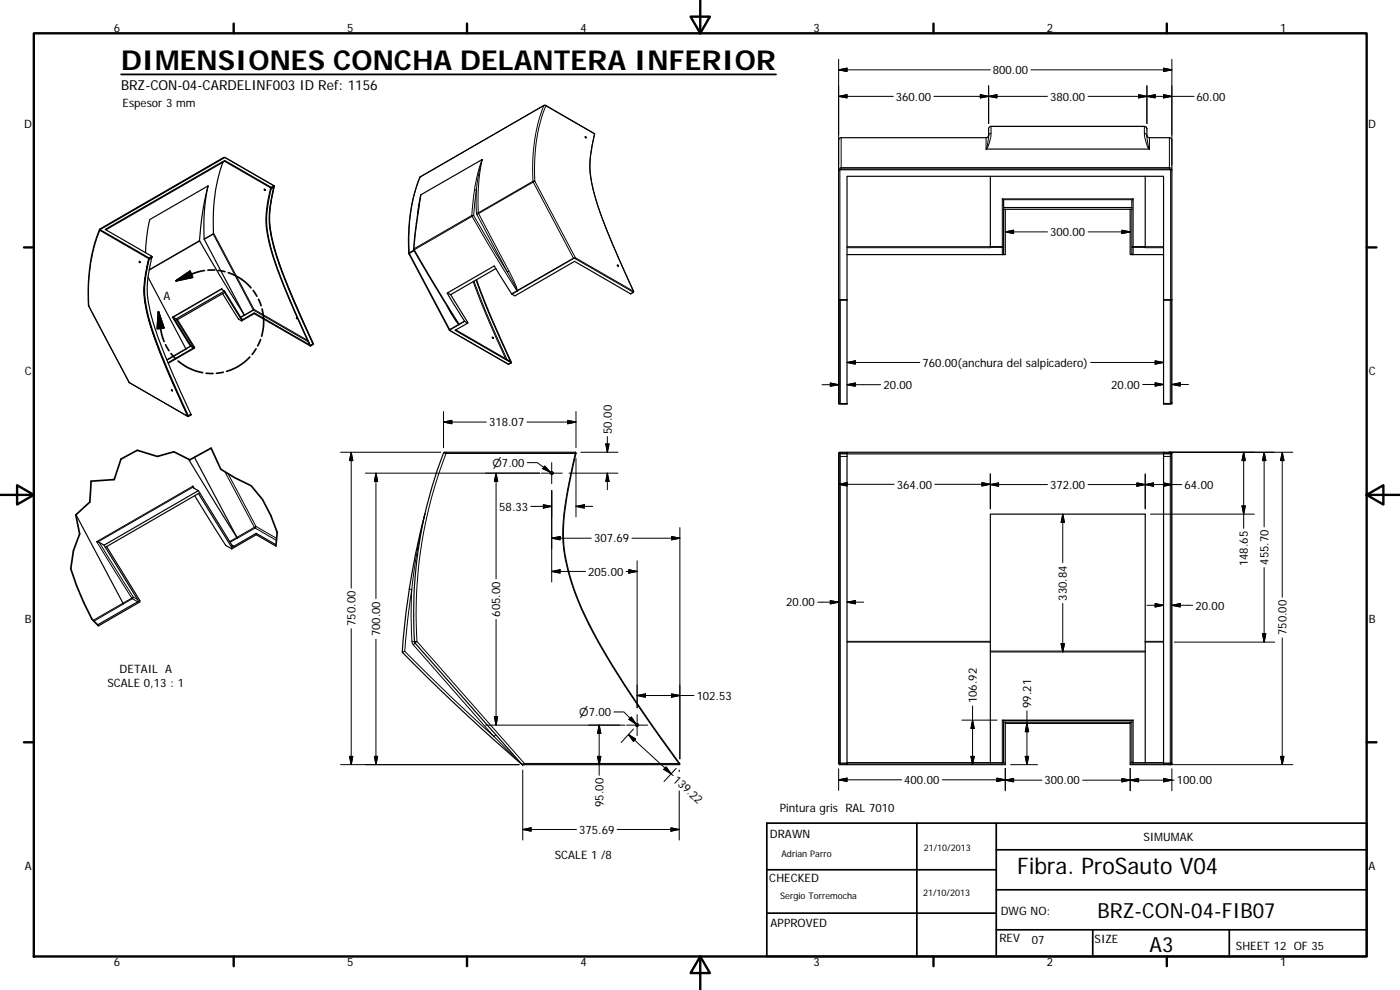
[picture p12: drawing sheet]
<svg xmlns="http://www.w3.org/2000/svg" width="420mm" height="297mm" viewBox="0 0 420 297" stroke-linecap="round" stroke-linejoin="round" font-family="sans-serif">
<g fill="none" stroke="#000" stroke-width=".36">
<path d="M62.5 55.8a81.9 81.9 0 0 0-2.6 16.5l6.6 11.2 6.8 11M62.5 55.8a57.9 57.9 0 0 0-1.2 16l12 22.7M62.5 55.8l-17.6 10.1-.9 5.5-.3 4.4M66.9 48.7a58.2 58.2 0 0 0-2.9 21.6M67.4 48.2v.2M67.4 47.3l-37.3 21.6M79.5 56.8l.1 .2M81.4 56.4l-14-8.2-35.8 20.6 14 8.2M81.4 56.4v.1M81.4 56.5l-.5 2.4a29.1 29.1 0 0 0 .9 17.2l3.6 10 7.8 17.7-16.9-9.7M144.7 47.9l-18.5 10.6M175.6 41.1l.1 .3"/>
<path d="M252.2 50.9h99M295.9 44.7h49.1M296.7 40.6l-.2 .5-.6 .2h-43.5a1.35 1.35 0 0 0-.7 1.8v46.7M297.2 52.9v21.4M300.8 59.7l.4 .6v15.7l-.4 .4M340.1 59.7l-.4 .6v15.7l.4 .4M343.7 52.9v21.4M344.2 40.6l.6 .7h6.2a1.37 1.37 0 0 1 .7 1.8v46.7M344.2 40.8v-.9a1.6 1.6 0 0 0-.6-1.9l-46.3-.1a.93 .93 0 0 0-.6 1.3v1.6M31.8 69l35.6-20.6 13.7 7.9-.5 2.9a29.6 29.6 0 0 0 1.1 17.1 163.2 163.2 0 0 0 8.1 20.3l2.9 6.8-16.4-9.5-3.5 2M41.9 78.4l.2 .3M45.6 77v.1"/>
<path d="M45.6 77.1l-.5 2.1a30.4 30.4 0 0 0 1.2 18.7l4 10.7 7.1 15.9-.9 .5-17.7-10.2-12.2-23a50.5 50.5 0 0 1 3.4-23.1l37.1-21.4h.5l14.7 8.4a34.8 34.8 0 0 0-1.1 13.3 81.6 81.6 0 0 0 6.6 20.2l6.2 13.9v.3l-.8 .4M125.8 61.5l-1.4 9.4-.2 4 12.1 20.3M141.6 64.6l.1 .1M141.7 64.7v.2M142.1 64.7h-.4M185.3 79.6l.1 .3M254.2 76.4h47.5v-13.6h37.5v13.6h.9M301.2 62.3h38.5M340.1 76.4h9.1M44.4 83.2l11.5 21.6M51.7 95.2l1.1 .5M52.8 95.7l5.2 8.4v.3"/>
<path d="M66.5 86.6l.1 .2 .8 .5M66.8 88.1l4.8 7.6 .9 .6M67.4 87.3l5.4 8.6M67.4 87.3l-14.6 8.4M72.5 96.1v.2M72.8 95.9l-.3 .2-5.1-8.3-14.2 8.1 5.2 8.3M73.3 94.5h.1M76.3 94.1l-3.8 2.2M76.3 93.9v.2M89.1 95.3l.2 .2M134.3 87.9l.9 .5M140.4 96.9l-1-.5-5.2-8.5 14.1-8.1 5.3 8.4 .9 .6 17.9-10.4 16.8 9.8 1-.6a231.2 231.2 0 0 1-11.9-29.7 28.7 28.7 0 0 1-.1-16.5l.2-1.3-14.9-8.6-37.4 21.6a50.6 50.6 0 0 0-3.4 23.1l12.2 22.9 17.6 10.2 1-.5"/>
<path d="M142.9 84a310.4 310.4 0 0 0 10.1 24.4l-16.2-9.4M143 83.9l4.5 11.4 6 13.5-16.9-9.7 3.8-2.2M148.8 80.6l-13.6 7.8 5.2 8.5M251.7 89.8v31.1l.4 .3h2.1v-31.1M251.7 89.8l.3 .3h2.2M254.2 90.1v-37.2h95v37.2M351.7 89.8v31.2l-.4 .2h-2.1v-31.1M351.7 89.8l-.3 .3h-2.2M51.6 116.9l.1 .3M58 104.4l-7.6 4.4M58.4 104.2l-.4 .2M58.4 104.2v.2l-7.9 4.6"/>
<path d="M147.7 101.3l.2 .2M56.6 137.8l14.7 23.6M58.3 137.2l13 24.3M133.2 135.8h39.6a153.1 153.1 0 0 0-3.7 22.4 53.8 53.8 0 0 0 5.7 24.7 208.3 208.3 0 0 0 19.7 33l9.4 13.1 .1 .4h-47.2l-32.2-36.4a129.6 129.6 0 0 1 8.6-57.2zM254.2 135.7h97.2l.2 .2 .1 93.1M254.2 136.2h95M349.2 135.7v93.2M22.8 154.4l14.3 26.8M57.9 145.9l.2 .5 1.4 .8M58.4 148.7l9.3 14.9 1.9 1.1M59.5 147.2l10.1 16.4 .6 .3M59.5 147.2l-28.3 16.4"/>
<path d="M127.5 154.1l-.5 2.2a223.1 223.1 0 0 0-6.2 39.4M29 162.5l2.2 1.1M31.2 163.6l10.1 16.3v.7M69.6 164.3v.4M70.2 163.9l-.6 .4-10-16.2-27.6 15.9 10 16.2M71.3 161.4v.1M76.9 160v.4M82.8 163.9l-5.9-3.5-7.3 4.3M82.8 163.4l-5.9-3.4-6.7 3.9M41.3 180.6l-12 6.9M42 180.2v.4l-12.4 7.2M42 180.2l-.7 .4"/>
<path d="M120.8 195.7a529.7 529.7 0 0 0 36.1 33.7M121.5 195.4l-.7 .3M300.8 216.1l.4 .1M301.2 216.2v12.4l-.4 .3M301.2 216.2h38.5M301.7 217h37.5M339.7 216.2v12.4l.4 .3M340.1 216.1l-.4 .1M156.9 229.4h.1M251.7 229v.1M254.2 228.9v-93.2h-2.3l-.2 .4v92.9M254.2 228.9v.5"/>
<path d="M301.7 228.9h-47.5M339.2 228.9v.5h10M340.1 228.9h9.1M340.1 228.9h-.9v-12.2h-37.5v12.7h-49.7l-.3-.3M343.7 228.9v-74.6h-46.5v74.6M349.2 228.9v.5h2.2l.3-.3M351.7 229v.1"/>
<circle cx="79.5" cy="56.9" r=".21"/>
<circle cx="175.8" cy="41.1" r=".21"/>
<circle cx="41.9" cy="78.6" r=".21"/>
<circle cx="185.4" cy="79.6" r=".2"/>
<circle cx="89.1" cy="95.4" r=".2"/>
<circle cx="51.6" cy="117.1" r=".22"/>
<circle cx="147.9" cy="101.3" r=".21"/>
<circle cx="165.6" cy="142" r=".43"/>
<circle cx="191.2" cy="217.6" r=".43"/>
</g>
<g fill="none" stroke="#000" stroke-width=".3">
<path d="M251.7 17.8v31.6M351.7 17.8v31.6M163.3 31.6h.4a55.2 55.2 0 0 0-3.2 22.8M163.8 31.6l14.6 8.6M251.7 21l2.5-.6v1.1zM251.7 28.9l2.5-.5v1zM251.7 21h45.5M251.7 28.9h16.4M280.3 28.9h34.1M294.2 28.4l2.5 .5-2.5 .5zM296.7 25.7v11.4M296.7 28.9l2.5-.5v1z"/>
<path d="M326.5 28.9h31.8M341.7 28.4l2.5 .5-2.5 .5zM343.4 37.9v2.1M344.2 38.7l-.2-.6-.6-.2h-46v.9a1.65 1.65 0 0 1-.7 1.8l-.4 3-.3 1.1-.1-3.4M344.2 25.7v11.4M344.2 28.9l2.5-.5v1zM349.2 20.4l2.5 .6-2.5 .5zM349.2 28.4l2.5 .5-2.5 .5zM351.7 21h-42.3M67.1 47.3h.1M67.2 47.3h.3M67.2 47.3l-37.1 21.4"/>
<path d="M67.5 47.3h.1M67.5 47.3l14.8 8.4M81.4 56.2l.8-.4-.8 .6M82.1 56.3l-.8 .4M82.2 56l-.9 4a28.9 28.9 0 0 0 1.3 15.9l2.1 6 2.5 6.3 6.7 15M82.2 55.9l-.8 .5 .8-.4M82.2 55.9v.1M82.2 55.9h.1M82.3 55.9h-.1M82.3 55.9h.1M82.3 55.9a31.6 31.6 0 0 0 .7 20.8l1.6 4.7 3.2 7.8 6.2 13.9M82.3 55.8v.1"/>
<path d="M126 53.2l.1-.1a52.1 52.1 0 0 0-3.3 22.7M126.1 53.1l37.1-21.5a52.3 52.3 0 0 0-3.2 22.8M126.2 58.5l-1.1 8.5M144.7 47.9v.1a42 42 0 0 0-1.6 15.9h.4M144.7 47.9a36.2 36.2 0 0 0-2.3 9.1M144.7 47.9a60.5 60.5 0 0 0-1.2 16M160 54.4h.5M160 54.4l-16.5 9.5M160 54.4v.2M160 54.6l12.1 22.8-16.9 9.8M160 54.6l-16.4 9.5M160.5 54.4l12.2 22.9-.5 .2"/>
<path d="M160.5 54.4l-.5 .2M178.4 40.2h.1M178.4 40.2a31.7 31.7 0 0 0 .8 20.8l4.7 12.5 6.2 13.9M252.4 50.7l-.3 .4M252.4 50.7v-.4l-.3 .1a.42 .42 0 0 0-.3 .2 .42 .42 0 0 0 0 .5h.3v38.8h2.1M252.4 41.3v9h98.6v.4M252.4 50.7h98.6M297.4 40l-.2 1.5a6.4 6.4 0 0 1-1.2 3.2M301.1 59.9h38.7M343.4 40a1.89 1.89 0 0 1 .9 2.1l.7 2.6v-3.4M343.4 40l.2 1.5a6.6 6.6 0 0 0 1.3 3.2M351 50.7l.3 .4"/>
<path d="M351 41.3v9l.5 .2 .2 .4-.4 .2M351.3 51.1v38.8h.3M29.9 68.9v.1a55.8 55.8 0 0 0-3.2 22.8h-.1M30 68.7h.1M30.1 68.7v.2M44.7 77.4v.2zM44.7 77.6h.1M44.8 77.6v.3a31.1 31.1 0 0 0 .7 20.2l.4 1.4a270.6 270.6 0 0 0 10.6 25.2M44.8 77.5l.8-.5-.8 .5M44.8 77.5l-.1 .1M45.5 77.4l-.7 .5M45.5 76.9l-.8 .5-14.7-8.4v.1l14.6 8.4"/>
<path d="M45.6 77.1l-.8 .4M59.9 72.2l-15.1 8.7M59.9 72.3l-15.1 8.8M61.3 71.8l2.7-1.5 12 22.7M64 70.1l-2.7 1.6M64.1 69.8l12.1 23M122.8 75.8l-.1 .2M122.8 75.8l.1 .3M122.9 76.1l12.1 22.8 2.7-1.6 .1 .1M122.9 76.1l-.2 .1M124.2 74.7v.1M124.2 74.7l17.4-10.1 .8-7.6h.5l-.8 7.7 10.2 16.9"/>
<path d="M124.2 74.7l.1 .3M124.3 75.2l-1.4 .9M124.3 75l13.5 22.3-1.5-2.1M124.3 75l-1.5 .8M124.3 75l17.4-10.1 6.6 11.3 6.8 11M125.1 67l-.2 .2M125.1 67l-.9 7.7M125.8 61.5l.4-3-1 6.6M143 63.9l.1 .5M143.1 64.4l9.2 17.2M143.5 63.9l.1 .2M143.6 64.1l-.5 .3"/>
<path d="M143.6 64.1l9.1 17.2-.4 .3M172.2 77.5l-16.9 9.8M172.2 77.5l.3 .1M172.5 77.6l17.6 10.1 .1-.3M172.5 77.6l.2-.3 17.5 10.1M254.2 74h43M254.2 74.3h43M297.2 74h3.6v.2h-3.6M301.2 62.8h.5M301.7 69.6l2.5-.5v1zM301.7 69.6h12.7M326.5 69.6h12.7"/>
<path d="M336.7 69.1l2.5 .5-2.5 .5zM339.2 62.8h.5M340.1 76.4v-2.2h-.4l.4-.2v-14.3h-39.3v14.3l.4 .2h-.4v2.2M343.7 74h-3.6v.2h3.6M343.7 74.3h5.5M343.7 74h5.5M26.6 91.7l12.1 23M53.2 95.9l-.1 .1M66.5 86.8l-14.6 8.4M66.7 86.9l-.2-.3-14.8 8.6 5.4 8.7 .3-.2-5.3-8.4M67.6 87.7l-.2 .1M72.5 95.7l.3 .2"/>
<path d="M73.4 94.6l-1.1 .7M76 93l.1 .1M76 93l-3.8 2.1M76.1 93.1l16.4 9.4M76.1 93.1l-2.7 1.5M76.2 92.8l-.1 .3M76.2 92.8l-.2 .2M76.2 92.8l16.1 9.3M134.1 91.7l2.6 4.4 1.2 1.2M135 99.2h.1M135.1 99v.2M135.1 99h-.3"/>
<path d="M135.1 99.2l17.5 10.1 .8-.5M137.8 97.4l-2.7 1.6M137.9 97.3h.1M137.9 97.3l-.1 .1M139.4 96.3l-1.5 1M139.5 96.4l-1.6 .9M142 84.5l4 10.1 5.8 13.1M142.3 84.3l3.4 8.9 6.5 14.7M152.3 81.6l2.9 5.6M152.7 81.3l2.1 4.3 .4 1.6M155.1 87.2l.1 .1M155.2 87.4l-1.6 .9"/>
<path d="M155.2 87.3v.1M155.2 87.2l.1 .1M155.2 87.4l-1.7 .8M155.2 87.2h.1M155.3 87.3h-.1M190.1 87.7l-.9 .5M190.2 87.4h.1M251.7 89.8l.1 .1M252.1 90.1l-.3-.2 .1 31.2M252.2 90.1v31M349.2 89.9h2.1v.2M351.2 90.1v31"/>
<path d="M351.7 89.8l-.2 .9v30.4l.2-.2-.2 .2M38.9 114.9l17.4 10M50 107.9l7.2-4-7.1 4.2M58 104.1l-.6-.4-.2 .2 .8 .5M92.8 103.3h-.2M93.9 103.2l-.8 .4M94 103.3v.1M94 103.3l-.8 .4M94 103.1l-.1 .1M94 103.1v.2M94 103.1h.1M152.5 109.3h.2"/>
<path d="M153.1 108.1l-.2 .2M246.7 115.4h5M249.2 114.9l2.5 .5-2.5 .5zM254.2 108.8l2.5-.5v1zM254.2 115.4l2.5-.5v1zM254.2 108.8h21.8M254.2 115.4h10.1M327.3 108.8h21.9M342.9 115.4h6.3M346.7 108.3l2.5 .5-2.5 .5zM346.7 114.9l2.5 .5-2.5 .4zM351.7 115.4l2.5-.5v.9z"/>
<path d="M351.7 115.4h5M56.3 124.9h.2M56.4 124.8v.2M56.4 124.8a193.4 193.4 0 0 1-11.9-29.5 30 30 0 0 1 .2-17.7h-.1a31.3 31.3 0 0 0 .7 20.8l4.1 11 6.9 15.4M56.5 124.7l-.1 .1M57.3 124.3l-.8 .4M57.3 124.4l-.8 .6M102.2 135.7h30.1M105.4 135.7v40.8M105.4 135.7l.5 2.5h-1zM133.1 126.6l2.5-.5v1zM133.1 126.6h12.9"/>
<path d="M133.1 135.9l.8 .2a132.9 132.9 0 0 0-8.8 56.3M133.1 123.5v10.8M133.9 135.7v.4h38.7l.1-.2M158.1 126.6h14.8M158.2 138.8h3l4 2.9M163.5 139.8l1.7 1.9-2.3-1.1zM165.6 138.8v6.3M170.4 126.1l2.5 .5-2.5 .5zM172.7 135.7l.1 .3M172.8 136.1h-.1a93.1 93.1 0 0 0-3.8 26.1 71.9 71.9 0 0 0 10 29.4 356.6 356.6 0 0 0 24.8 37.4M172.9 137.5v17.6M172.9 123.5v10.8"/>
<path d="M174.3 135.7h11.2M181.8 133.2h1l-.5 2.5zM182.3 131v4.7M251.7 136.1h.2v92.8M251.8 135.9l.1 .1M251.9 121.1l-.2-.2 .4 .3M251.9 121.1h2.3M251.9 136h2.3M251.9 136v.1M252.1 135.9h2.1M252.1 135.7l-.2 .3M252.2 136.2v92.7"/>
<path d="M252.2 136.9h2M252.2 136v.2h2M254.2 121.2h-2.1M349.2 136h2.3M349.2 136.9h2M349.2 136.2h2M349.2 121.1h2.3M349.2 121.2h2.1M350.8 135.7h37.2M351.2 136v.2M351.2 136.2v92.7M351.3 135.7v.2h-2.1"/>
<path d="M351.3 135.9l.2 .1M351.3 121.2h.1M351.5 136l.2 .1M351.5 136.1v92.8l.2 .1-.2-.1M351.5 121.1l-.2 .1M351.6 135.9l-.1 .1M373.2 135.7v22.8M373.2 135.7l.5 2.5h-1zM379.4 135.7v22.4M379.4 135.7l.5 2.5h-1zM384.8 135.7l.5 2.5h-1zM384.8 135.7v43.5"/>
<path d="M57.9 146.2l-28.5 16.4M58.3 146.5l-.4-.6-28.9 16.6 7.9 12.8 2.8 4.1 .3-.2-10.2-16.5M59.9 147.9l-.3 .2M67.5 141.5l8.8 16.7M68.4 142.1l8.4 15.8M76.3 158.2l.3 .2M76.3 158.2l-5.2 3M76.6 158.4l-7.5 4.3M76.6 158.4l6.4 3.7M76.8 157.9l-.2 .5M76.8 157.9l-.5 .3M76.8 157.9l6.2 3.6"/>
<path d="M109.7 142h52.3M112.8 142v37.6M112.8 142l.5 2.4h-.9zM127.5 154.2v.3a147 147 0 0 0-4 25l-.1 5.2 .2 7.9 1.5-.2M148.9 142v31.7M148.9 142l.5 2.4h-1zM159.3 151.9h6.3M162.4 142h6.4M163.1 151.4l2.5 .5-2.5 .5zM165.6 147.2v27.4M170.8 142h14.7M172.9 151.9l2.5-.5v1z"/>
<path d="M172.9 151.9h5M182.3 142v4.9M182.3 142l.5 2.4h-1zM204 158.3v69.4M251.7 145.3l2.5-.5v1zM251.7 145.3h16.6M280.5 145.3h16.7M294.7 144.8l2.5 .5-2.5 .5zM297.2 145.4l2.5-.5v1zM297.2 142.1v10.6M314.4 145.4h-17.2M318.9 154.3v14.5"/>
<path d="M318.9 154.3l.6 2.5h-1.1zM341.2 144.9l2.5 .5-2.5 .5zM343.7 142.2v10.5M343.7 145.4l2.5-.5v1zM345.3 154.3h31.1M349.2 144.9l2.5 .5-2.5 .5zM354.7 145.4h-28.2M372.7 151.8h1l-.5 2.5zM32 164l-.4 .2M41.3 179.9l-1.3-.7-.3 .4 1.6 1M69.6 163.6l.6 .3M71.1 161.2l-2.2 1.3"/>
<path d="M122.8 176.7l.8 .2-1.3 9.2-.8 9.3 15.1 14.8 11.6 10.8M165.6 161.5l2.5-.5v1zM165.6 171.4l2.5-.5v1.1zM165.6 171.4h10.1M165.6 161.5h11.9M187.9 171.4h3.3M188.7 170.9l2.5 .6-2.5 .5zM189.6 161.5h14.4M191.2 168.3v44.1M201.5 161l2.5 .5-2.5 .5zM379.4 170.3v22.4M37.1 181.2l2.6-1.6-.2-.1-11.6 6.6"/>
<path d="M37.1 181.2l-8.9 5.2M105.4 188.7v40.7M112.8 191.8v37.6M123.6 192.6l.4 .8M124 193.4l24.2 27.6M125.1 192.4l32.3 36.7-.8 .3-8.4-8.4M125.1 192.4l-1.1 1M148.9 185.8v31.8M245.4 180.7h6.3M249.2 180.2l2.5 .5-2.5 .5zM254.2 180.7l2.5-.5v1zM254.2 180.7h5"/>
<path d="M254.2 192.4h43M254.2 192.7h43M297.2 195.6h46.5M297.2 195.3h46.5M318.4 193.1h1.1l-.6 2.5zM318.9 181v14.6M343.7 192.4h5.5M343.7 192.7h5.5M344.2 181.6h5M346.7 181.1l2.5 .5-2.5 .5zM351.7 181.6l2.5-.5v1zM351.7 181.6h6.3"/>
<path d="M352.4 192.7h30.2M378.9 190.2h1l-.5 2.5zM384.8 191.4v38M145.7 217.6h41.9M148.4 215.1h1l-.5 2.5zM179.8 217.6v15M179.8 217.6l.5 2.4h-1zM184.2 213.6h3l3.7 3.7M188 217.6h6.4M188.8 215.8l.7-.7 1.4 2.2zM190.1 218.7l-3.7 4.1M191.2 214.4v6.3"/>
<path d="M191.2 208.7l2.5-.5v1zM191.2 208.7h17.1M201.5 208.2l2.5 .5-2.5 .5zM288.7 216.1h10.5M291.9 211.8v17.6M291.9 216.1l.5 2.5h-1zM301.2 216.7h.5M308.2 213.3v16.1M308.2 217l.5 2.5h-1zM339.2 216.7h.5M102.2 229.4h53.6M104.9 226.9h1l-.5 2.5z"/>
<path d="M112.4 226.9h.9l-.5 2.5zM148.8 220.5l-.6 .5M156.6 229.4h.3M156.9 231v21.1M179.3 226.9h1l-.5 2.5zM188.6 220.4l2.2 1.3-.7 .8zM188.6 220.4l13.4 12.3M199.9 230.1l1.5 2.1-2.2-1.4zM202.9 230.5l-3.6 4M203.7 229.1l.2-.2-.1 .5M203.7 229.1h-46.3v.3M203.8 231v.5"/>
<path d="M203.8 237.3v14.8M251.7 230.7v6.5M251.7 234l2.5-.5v1zM251.7 234h18.9M251.9 228.9l-.2 .2 .2-.2 .2 .3M251.9 228.9h2.3M254.2 228.8l46.6 .1M254.2 229.2h-2.1v.2M282.8 234h18.9M291.4 226.9h1l-.5 2.5zM299.2 233.5l2.5 .5-2.5 .5zM301.2 228.6l-.4 .3v-12.8h39.3v12.8l-.4-.3"/>
<path d="M301.7 230.5v6.8M301.7 234.1l2.5-.5v1zM301.7 234.1h11M303.3 229.4h8.1M307.7 226.9h1l-.5 2.5zM324.9 234.1h27.5M336.7 233.6l2.5 .5-2.5 .5zM339.2 230.5v6.8M339.2 234.1l2.5-.5v1zM349.2 228.8l-9.1 .1M349.2 233.6l2.5 .5-2.5 .5zM349.2 228.9h2.3"/>
<path d="M349.2 229.2h2.1M350.8 229.4h37.2M351.3 229.2v.2M351.5 228.9l-.2 .3M351.7 230.7v6.6M384.3 226.9h1l-.5 2.5zM156.9 248.9l2.5-.5v1zM156.9 248.9h16.1M185.2 248.9h18.6M201.4 248.4l2.4 .5-2.4 .5z"/>
</g>
<g fill="#000">
<circle cx="144.7" cy="47.9" r=".18"/>
<circle cx="251.7" cy="120.9" r=".18"/>
<circle cx="351.7" cy="120.9" r=".18"/>
<circle cx="156.9" cy="229.4" r=".18"/>
</g>
<g fill="none" stroke="#000" stroke-width=".51">
<path d="M47.6 93.5l.8 6 .9 3M47.6 93.5l1.6 4.9-2 .2zM52.8 84.3l4.2-2.9 .8 1.8zM61.4 81.2l-3.1 .7-5.5 2.4M64.5 81h-2.1M65.5 81.1l2 .4M68.5 81.8a15 15 0 0 1 6.8 4.6M76 87.1l1.1 1.8M77.6 89.8l.8 1.9M78.6 92.7a15.4 15.4 0 0 1-.1 8.2M49.7 103.4l1 1.8M51.3 106.1l1.4 1.5"/>
<path d="M53.5 108.3a15.6 15.6 0 0 0 7.3 3.5M61.9 112l2 .1M67 111.7l-2.1 .3M75 107.1a15.1 15.1 0 0 1-7 4.3M76.8 104.6l-1.1 1.7M78.2 101.9l-.8 1.9M82.8 163.9l.4-4.2-2-5.1-2.4-4.7-3.4-4.2-4.9-2.3-4.2-2.6-2.9-6.3-6.4 3.5-4.8-2.4-5 1.3-6-1.8-4.9 2.6-2 6.2-7 .5-.3 6.2-4.3 3.9 1.2 5.7-1.9 5-.8 5.4a69.6 69.6 0 0 0 6.8 15.6l1.6 1.6M230.1 247h180.1v40h-180.1zM275.2 247v40M299 255h111.2M299 247v40M230.1 274h68.9"/>
<path d="M230.1 261h68.9M299 279h111.2M299 267h111.2M327.9 279v8M368.9 279v8"/>
</g>
<g fill="none" stroke="#000" stroke-width=".71">
<path d="M10.1 10h400.1v277h-400.1zM70.1 7.1v2.9M140.2 7.1v2.9M207.3 5h5.8l-2.9 5zM210.2 0v10M280.2 7.1v2.9M350.2 7.1v2.9M7.2 74.2h2.9M410.2 74.2h2.9M.2 148.5h9.9M5.1 145.6l5 2.9-5 2.9zM410.2 148.5l5-2.9v5.8z"/>
<path d="M410.2 148.5h9.9M7.2 222.7h2.9M410.2 222.7h2.9M70.1 287v2.9M140.2 287v2.9M210.2 287l2.9 5h-5.8zM210.2 287v10M280.2 287v2.9M350.2 287v2.9"/>
</g>
<path d="M47.6 93.5l1.6 4.9-2 .2zM52.8 84.3l4.2-2.9 .8 1.8z" fill="#000" stroke="#000" stroke-width=".51"/>
<path d="M36.3 22.3h196.6" fill="none" stroke="#000" stroke-width=".53"/>
<g fill="#000" stroke="#000" stroke-width=".3">
<path d="M251.7 21l2.5-.6v1.1zM251.7 28.9l2.5-.5v1zM294.2 28.4l2.5 .5-2.5 .5zM296.7 28.9l2.5-.5v1zM341.7 28.4l2.5 .5-2.5 .5zM344.2 28.9l2.5-.5v1zM349.2 20.4l2.5 .6-2.5 .5zM349.2 28.4l2.5 .5-2.5 .5zM301.7 69.6l2.5-.5v1zM336.7 69.1l2.5 .5-2.5 .5zM249.2 114.9l2.5 .5-2.5 .5zM254.2 108.8l2.5-.5v1z"/>
<path d="M254.2 115.4l2.5-.5v1zM346.7 108.3l2.5 .5-2.5 .5zM346.7 114.9l2.5 .5-2.5 .4zM351.7 115.4l2.5-.5v.9zM105.4 135.7l.5 2.5h-1zM133.1 126.6l2.5-.5v1zM170.4 126.1l2.5 .5-2.5 .5zM181.8 133.2h1l-.5 2.5zM373.2 135.7l.5 2.5h-1zM379.4 135.7l.5 2.5h-1zM384.8 135.7l.5 2.5h-1zM112.8 142l.5 2.4h-.9z"/>
<path d="M148.9 142l.5 2.4h-1zM163.5 139.8l1.7 1.9-2.3-1.1zM163.1 151.4l2.5 .5-2.5 .5zM172.9 151.9l2.5-.5v1zM182.3 142l.5 2.4h-1zM251.7 145.3l2.5-.5v1zM294.7 144.8l2.5 .5-2.5 .5zM297.2 145.4l2.5-.5v1zM318.9 154.3l.6 2.5h-1.1zM341.2 144.9l2.5 .5-2.5 .5zM343.7 145.4l2.5-.5v1zM349.2 144.9l2.5 .5-2.5 .5z"/>
<path d="M372.7 151.8h1l-.5 2.5zM165.6 161.5l2.5-.5v1zM165.6 171.4l2.5-.5v1.1zM188.7 170.9l2.5 .6-2.5 .5zM201.5 161l2.5 .5-2.5 .5zM249.2 180.2l2.5 .5-2.5 .5zM254.2 180.7l2.5-.5v1zM318.4 193.1h1.1l-.6 2.5zM346.7 181.1l2.5 .5-2.5 .5zM351.7 181.6l2.5-.5v1zM378.9 190.2h1l-.5 2.5zM148.4 215.1h1l-.5 2.5z"/>
<path d="M188.8 215.8l.7-.7 1.4 2.2zM191.2 208.7l2.5-.5v1zM201.5 208.2l2.5 .5-2.5 .5zM291.9 216.1l.5 2.5h-1zM308.2 217l.5 2.5h-1zM104.9 226.9h1l-.5 2.5zM112.4 226.9h.9l-.5 2.5zM179.3 226.9h1l-.5 2.5zM179.8 217.6l.5 2.4h-1zM188.6 220.4l2.2 1.3-.7 .8zM199.9 230.1l1.5 2.1-2.2-1.4zM251.7 234l2.5-.5v1z"/>
<path d="M291.4 226.9h1l-.5 2.5zM299.2 233.5l2.5 .5-2.5 .5zM301.7 234.1l2.5-.5v1zM307.7 226.9h1l-.5 2.5zM336.7 233.6l2.5 .5-2.5 .5zM339.2 234.1l2.5-.5v1zM349.2 233.6l2.5 .5-2.5 .5zM384.3 226.9h1l-.5 2.5zM156.9 248.9l2.5-.5v1zM201.4 248.4l2.4 .5-2.4 .5z"/>
</g>
<text font-size="8.2" x="36.3" y="21">DIMENSIONES CONCHA DELANTERA INFERIOR</text>
<text font-size="6.9" x="305.3" y="262.2">Fibra. ProSauto V04</text>
<g font-size="6.3">
<text x="329.4" y="275.4">BRZ-CON-04-FIB07</text>
<text x="345" y="285.6">A3</text>
</g>
<text font-size="4.1" x="36.3" y="27.1">BRZ-CON-04-CARDELINF003 ID Ref: 1156</text>
<g font-size="3.5">
<text x="34.2" y="9.6">6</text>
<text x="104.2" y="9.6">5</text>
<text x="174.2" y="9.6">4</text>
<text x="244.2" y="9.6">3</text>
<text x="314.2" y="9.6">2</text>
<text x="384.2" y="9.6">1</text>
<text x="298" y="22.2">800.00</text>
<text x="36.7" y="32">Espesor 3 mm</text>
<text x="268.9" y="30.2">360.00</text>
<text x="315.1" y="30.2">380.00</text>
<text x="359.1" y="30.2">60.00</text>
<text x="7.3" y="38.4">D</text>
<text x="410.6" y="38.4">D</text>
<text x="315.1" y="70.8">300.00</text>
<text x="49" y="90.1">A</text>
<text x="7.4" y="112.6">C</text>
<text x="276.8" y="110.1">760.00(anchura del salpicadero)</text>
<text x="410.8" y="112.6">C</text>
<text x="265.1" y="116.7">20.00</text>
<text x="333.4" y="116.6">20.00</text>
<text x="146.8" y="127.9">318.07</text>
<text x="183.6" y="130.2" transform="rotate(-90 183.6 130.2)">50.00</text>
<text x="269.1" y="146.6">364.00</text>
<text x="315.1" y="146.7">372.00</text>
<text x="355.5" y="146.7">64.00</text>
<text x="149.8" y="153.2">58.33</text>
<text x="178.3" y="162.7">307.69</text>
<text x="176.5" y="172.7">205.00</text>
<text x="374.5" y="169.9" transform="rotate(-90 374.5 169.9)">148.65</text>
<text x="380.6" y="169.5" transform="rotate(-90 380.6 169.5)">455.70</text>
<text x="150.1" y="185" transform="rotate(-90 150.1 185)">605.00</text>
<text x="235.9" y="181.9">20.00</text>
<text x="320.2" y="180.2" transform="rotate(-90 320.2 180.2)">330.84</text>
<text x="358.7" y="182.9">20.00</text>
<text x="7.4" y="186.9">B</text>
<text x="106.7" y="187.9" transform="rotate(-90 106.7 187.9)">750.00</text>
<text x="114.1" y="191" transform="rotate(-90 114.1 191)">700.00</text>
<text x="386.1" y="190.6" transform="rotate(-90 386.1 190.6)">750.00</text>
<text x="410.8" y="186.9">B</text>
<text x="35.9" y="201.8">DETAIL A</text>
<text x="32.3" y="206">SCALE 0,13 : 1</text>
<text x="209.1" y="210">102.53</text>
<text x="293.1" y="211" transform="rotate(-90 293.1 211)">106.92</text>
<text x="309.4" y="212.5" transform="rotate(-90 309.4 212.5)">99.21</text>
<text x="201.8" y="234.2" transform="rotate(43 201.8 234.2)">139.22</text>
<text x="271.4" y="235.2">400.00</text>
<text x="313.5" y="235.4">300.00</text>
<text x="353.2" y="235.3">100.00</text>
<text x="181.1" y="242.1" transform="rotate(-90 181.1 242.1)">95.00</text>
<text x="234" y="243.5">Pintura gris RAL 7010</text>
<text x="173.8" y="250.1">375.69</text>
<text x="231.1" y="251.4">DRAWN</text>
<text x="166.5" y="257.8">SCALE 1 /8</text>
<text x="343.2" y="252.3">SIMUMAK</text>
<text x="7.4" y="261.1">A</text>
<text x="410.8" y="261.1">A</text>
<text x="230.9" y="264.6">CHECKED</text>
<text x="300.3" y="274.5">DWG NO:</text>
<text x="231.3" y="278.2">APPROVED</text>
<text x="299.9" y="282.6">REV</text>
<text x="309.7" y="283.3">07</text>
<text x="328.5" y="283">SIZE</text>
<text x="370.9" y="285.1">SHEET 12 OF 35</text>
<text x="34.2" y="289.9">6</text>
<text x="104.2" y="289.9">5</text>
<text x="174.2" y="289.9">4</text>
<text x="244.2" y="289.9">3</text>
<text x="314.2" y="289.9">2</text>
<text x="384.2" y="289.9">1</text>
</g>
<g font-size="3.3">
<text x="147.8" y="140.1">⌀7.00</text>
<text x="173.8" y="214.8">⌀7.00</text>
</g>
<g font-size="2.7">
<text x="234.5" y="257.1">Adrian Parro</text>
<text x="277.3" y="255.2">21/10/2013</text>
<text x="234.2" y="269.7">Sergio Torremocha</text>
<text x="277" y="268.7">21/10/2013</text>
</g>
</svg>
